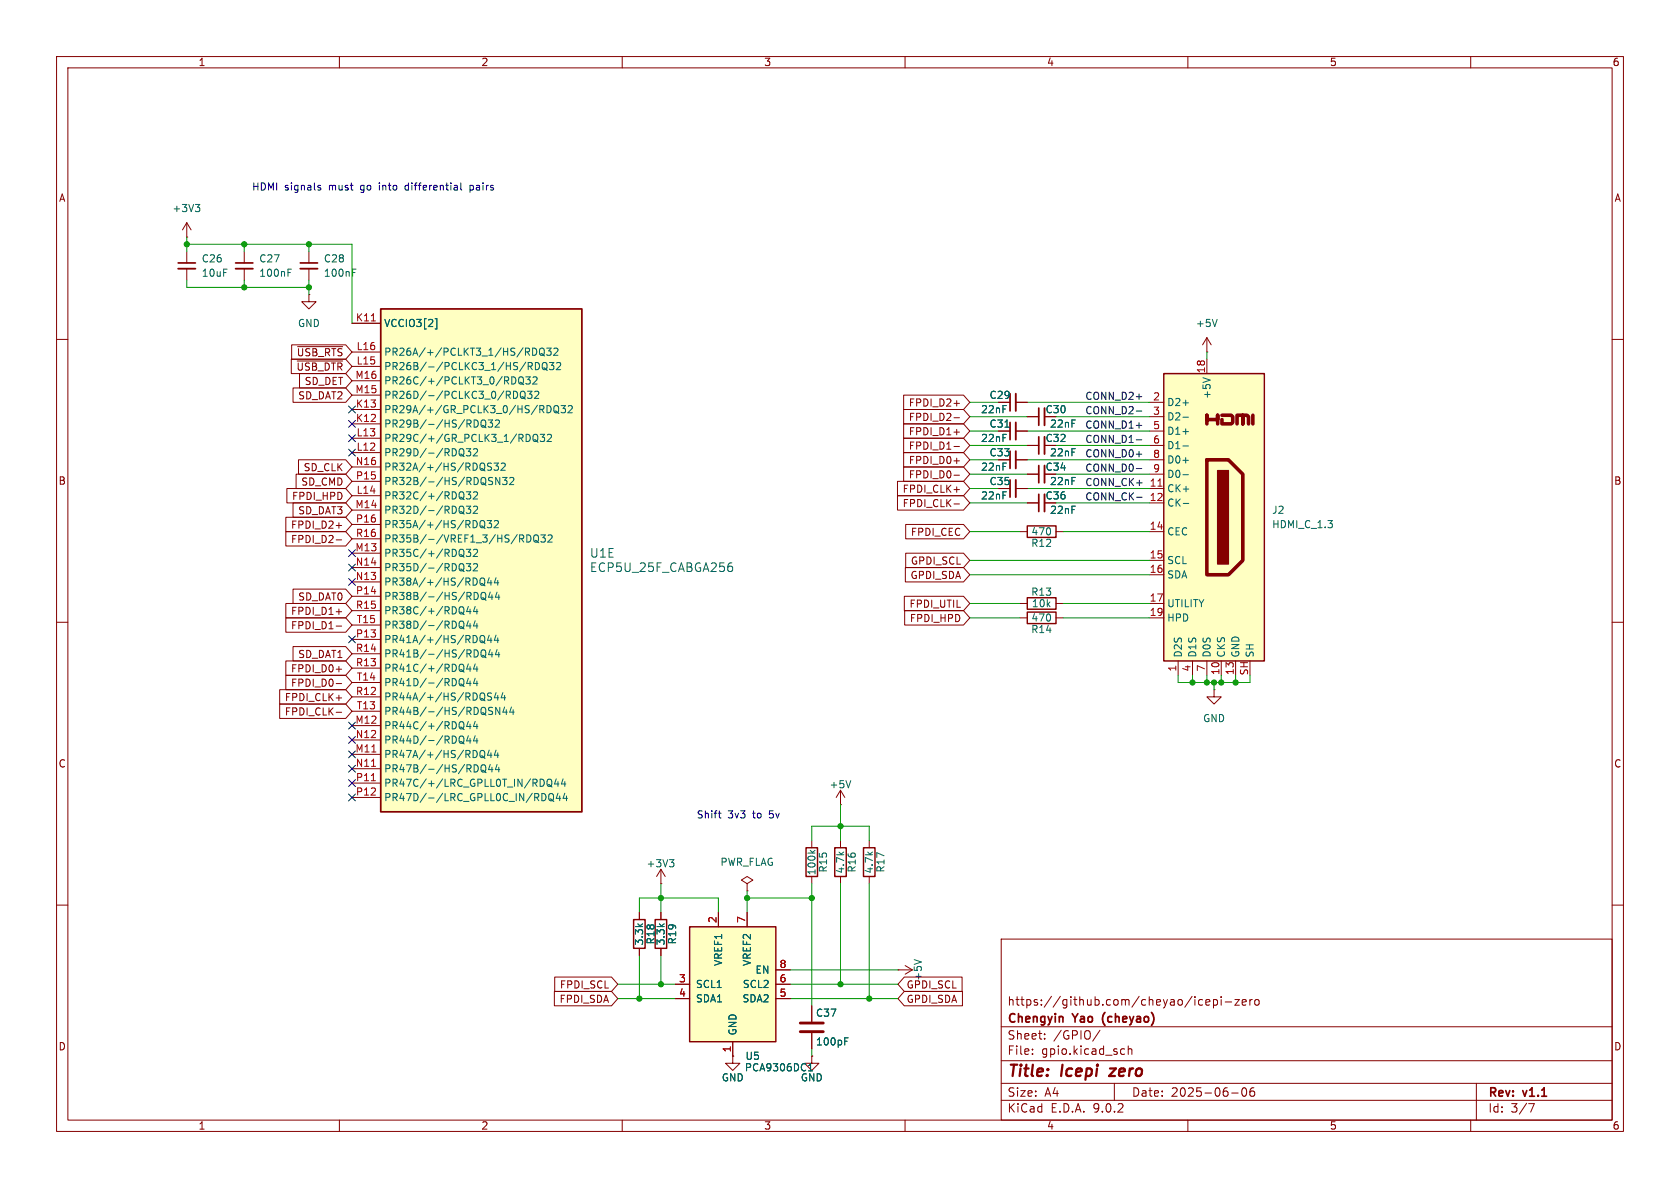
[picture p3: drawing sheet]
<svg xmlns="http://www.w3.org/2000/svg" width="297mm" height="210mm" viewBox="0 0 297 210" stroke-linecap="round" stroke-linejoin="round" font-family="sans-serif">
<g fill="none" stroke="#840000" stroke-width=".18">
<path d="M10 10h277v190h-277zM12 12h273v186h-273zM60 10v2M110 10v2M160 10v2M210 10v2M260 10v2M10 60h2M176.5 76.2h2.1M179.6 76.2h2M179.6 71.1h2M181.6 73.7h2"/>
<path d="M181.6 78.7h2M285 60h2M179.6 81.3h2M179.6 86.4h2M180.3 94h1.3M181.6 83.8h2M186.7 94h1.3M10 110h2M180.3 106.7h1.3M180.3 109.2h1.3M186.7 106.7h1.3M186.7 109.2h1.3"/>
<path d="M285 110h2M132.1 156.2l1-.6-1-.7-1 .7 1 .6v1.3M132.1 157.5h.1M10 160h2M177 166h108v32h-108zM212 177.6h.6M212 176.8h.6M213.2 177.2l.7-.1-.1-.3-.4-.1-.2 .2v.7h.6M214.5 176.8l.5-.1 .2 .3v.4l-.1 .2h-.6M214.5 176.7v1.5M215.9 176.2v.1M215.9 176.7v1"/>
<path d="M216.6 177.1h1.1M218.3 176.7h.8l-.8 1h.8M219.6 177.2l.7-.1-.1-.3-.4-.1-.2 .2 .1 .7h.5M221 176.7v1M221.4 176.7l-.3 .1-.1 .2M222 176.8l.3-.1 .3 .3v.4l-.3 .3-.3-.1-.2-.2v-.4zM285 160h2M60 198v2M110 198v2M160 198v2M177 194.5h108M177 191.5h108"/>
<path d="M177 187.5h108M177 181.5h108M182.5 186.3v.1M182.5 185.5v.1M184.7 183.6v.1M184.7 182.8v.1M194.5 182.1l-1.3 2M197 191.5v3M198.4 185.4l.4 .1M198.8 186.3l-.4 .1M199.5 185.5l.2-.1 .3 .1 .1 .9M199.5 184.9v1.5"/>
<path d="M210 198v2M217.7 193.2h1.2M219.7 192.4l.2-.1a.81 .81 0 0 1 .6 .6 .81 .81 0 0 1-.3 .8l-.2 .1a.81 .81 0 0 1-.3-1.4zM221.7 192.3a.59 .59 0 0 0-.7 .6v.6l.1 .2 .4 .1 .2-.1 .1-.5-.1-.3h-.5l-.2 .3M260 198v2M261 191.5v6.5M270.2 195.1h1l-.6 1.5"/>
</g>
<path d="M197.3 188.9l-1.2 1.3h1" fill="none" stroke="#840000" stroke-width=".4"/>
<path d="M178.6 69.6v3M178.6 74.7v3M178.6 79.8v3M183.6 72.1v3.1M183.6 77.2v3.1M178.6 84.8v3.1M183.6 82.3v3" fill="none" stroke="#840000" stroke-width=".3"/>
<path d="M179.6 69.6v3M179.6 74.7v3M179.6 79.8v3M184.7 72.1v3.1M184.7 77.2v3.1M179.6 84.8v3.1M184.7 82.3v3" fill="none" stroke="#840000" stroke-width=".33"/>
<path d="M177.7 75.5h.7" fill="none" stroke="#006464" stroke-width=".18"/>
<path d="M181.6 93h5.1v2h-5.1zM181.6 105.7h5.1v2h-5.1zM181.6 108.2h5.1v2h-5.1z" fill="none" stroke="#840000" stroke-width=".25"/>
<path d="M205.7 66h17.8v50.8h-17.8z" fill="#ffffc2"/>
<path d="M213.4 74.9v-1.5v.8h1.9v-.8v1.5M216 73.4h1.7l.2 .3v1l-.2 .2h-1.7v-.7M218.7 74.9v-1.5h1v1.5v-1.5h.8l.2 .3v1.2M221.5 73.4v1.5M213.4 81.3h3.8l2.5 2.5v15.3l-2.5 2.5h-3.8z" fill="none" stroke="#840000" stroke-width=".63"/>
<path d="M205.7 66h17.8v50.8h-17.8zM142.5 149.9h2v5h-2z" fill="none" stroke="#840000" stroke-width=".25"/>
<path d="M215.3 83.2h1.9v16.5h-1.9z" fill="#840000" stroke="#840000" stroke-width=".25"/>
<g fill="none" stroke="#840000" stroke-width=".18">
<path d="M213.4 59.7v2.5M213.4 59.7l-.8 1.3M213.4 59.7l.7 1.3M203.2 71.1h2.5M203.2 73.7h2.5M203.2 76.2h2.5M203.2 78.7h2.5M213.4 62.2h.1M213.4 63.5v2.5M181.6 88.9h2M203.2 81.3h2.5M203.2 83.8h2.5"/>
<path d="M203.2 86.4h2.5M203.2 88.9h2.5M203.2 94h2.5M203.2 99.1h2.5M203.2 101.6h2.5M203.2 106.7h2.5M203.2 109.2h2.5M208.3 116.8v2.6M210.8 116.8v2.6M213.4 116.8v2.6M215.9 116.8v2.6M218.4 116.8v2.6"/>
<path d="M214.6 121.9v1.3h1.3l-1.3 1.3-1.2-1.3h1.2M214.6 121.9h.1M143.5 148.6v1.3M143.5 154.9v1.3M143.5 177.8v2.8M129.5 186.7v1.3h1.3l-1.3 1.2-1.2-1.2h1.2M129.5 186.7h.1M143.5 186.7v1.3h1.3l-1.3 1.2-1.3-1.2h1.3M143.5 186.7h.1M143.5 182.6v2.8"/>
</g>
<g fill="none" stroke="#006464" stroke-width=".18">
<path d="M215.2 56.5l-.4 1.2M209.1 71.2h1M209.1 73.8h1M209.1 76.3h1M209.1 78.8h1M212.7 66.8l1.2 .4M209.1 81.4h1M209.1 83.9h1M209.2 89h1M143.2 150.3l.5 .5M144.1 150.3l-.5 .4M149.3 184.1h.5"/>
<path d="M149.3 183.5h.6"/>
</g>
<path d="M204.7 85.9h.7" fill="none" stroke="#a90000" stroke-width=".18"/>
<path d="M183.6 87.4v3" fill="none" stroke="#840000" stroke-width=".3"/>
<path d="M184.7 87.4v3" fill="none" stroke="#840000" stroke-width=".33"/>
<path d="M141.5 180.8h4M141.5 182.4h4" fill="none" stroke="#840000" stroke-width=".51"/>
<path d="M121.9 163.8h15.3v20.4h-15.3z" fill="#ffffc2"/>
<path d="M147.6 149.9h2v5h-2zM152.7 149.9h2v5h-2zM121.9 163.8h15.3v20.4h-15.3z" fill="none" stroke="#840000" stroke-width=".25"/>
<g fill="none" stroke="#840000" stroke-width=".18">
<path d="M33 39.4v2.5M33 39.4l-.7 1.2M33 39.4l.8 1.2M33 41.9h.1M33 44.5v2M33 47.5v2M43.2 44.5v2M43.2 47.5v2M54.6 52.1v1.2h1.3l-1.3 1.3-1.3-1.3h1.3M54.6 52.1h.1M54.6 44.5v2M54.6 47.5v2"/>
<path d="M148.6 139.7v2.5M148.6 139.7l-.8 1.3M148.6 139.7l.8 1.3M148.6 142.2h.1M148.6 148.6v1.3M148.6 154.9v1.3M153.7 148.6v1.3M153.7 154.9v1.3M119.4 174h2.5M119.4 176.5h2.5M127 161.3v2.5M132.1 161.3v2.5"/>
<path d="M137.2 174h2.5M137.2 176.5h2.5M137.2 171.5h2.5M158.7 171.5h.1M158.7 171.5h2.6M160 170.7l1.3 .8M161.3 171.5l-1.3 .7M129.5 184.2v2.5"/>
</g>
<path d="M34.5 36.1h.8l-.4 .5M35.1 36.6l.2 .3v.3l-.2 .2M50.9 48.2h.4M50.9 47.6h.6M62.3 48.2h.5M62.3 47.6h.6M150.4 138l-.4 1.3M161.6 169.6l1.3 .5M142.9 189.3h.8M142.9 188.4l.4-.4v1.3" fill="none" stroke="#006464" stroke-width=".18"/>
<path d="M31.5 46.5h3M41.7 46.5h3M53.1 46.5h3" fill="none" stroke="#840000" stroke-width=".3"/>
<path d="M31.5 47.5h3M41.7 47.5h3M53.1 47.5h3" fill="none" stroke="#840000" stroke-width=".33"/>
<path d="M67.3 54.6h35.6v88.9h-35.6z" fill="#ffffc2"/>
<path d="M67.3 54.6h35.6v88.9h-35.6z" fill="none" stroke="#840000" stroke-width=".31"/>
<g fill="none" stroke="#840000" stroke-width=".18">
<path d="M62.2 57.2h5.1M51.5 63.5h9.6l1.1 1.3-1.1 1.2h-9.6zM51.6 61h9.5l1.1 1.2-1.1 1.3h-9.5zM51.8 68.6h9.3l1.1 1.3-1.1 1.2h-9.3zM52.5 63.8h8.1M52.6 61.3h8M53 66h8.1l1.1 1.3-1.1 1.3h-8.1zM62.2 62.2h5.1M62.2 64.8h5.1M62.2 67.3h5.1M62.2 69.9h5.1M62.2 72.4h5.1"/>
<path d="M62.2 74.9h5.1M62.2 77.5h5.1M159.8 69.8h10.5l1.1 1.3-1.1 1.3h-10.5zM159.8 72.4h10.5l1.1 1.3-1.1 1.2h-10.5zM159.8 77.5h10.5l1.1 1.2-1.1 1.3h-10.5zM159.8 74.9h10.5l1.1 1.3-1.1 1.3h-10.5zM168.7 71.3h.9M168.7 73.8h.9M168.7 78.9h.9M168.7 76.4h.9M176.5 76.2h2.1M179.6 76.2h2"/>
<path d="M179.6 71.1h2M181.6 73.7h2M181.6 78.7h2M50.5 91.4h10.6l1.1 1.3-1.1 1.3h-10.6zM50.5 94h10.6l1.1 1.3-1.1 1.2h-10.6zM50.7 86.4h10.4l1.1 1.2-1.1 1.3h-10.4zM51.8 88.9h9.3l1.1 1.3-1.1 1.2h-9.3zM52.3 83.8h8.8l1.1 1.3-1.1 1.3h-8.8zM52.8 81.3h8.3l1.1 1.3-1.1 1.2h-8.3zM59.4 92.9h1M59.4 95.4h1M62.2 80h5.1"/>
<path d="M62.2 82.6h5.1M62.2 85.1h5.1M62.2 87.6h5.1M62.2 90.2h5.1M62.2 92.7h5.1M62.2 95.3h5.1M62.2 97.8h5.1M158.7 85.1h11.6l1.1 1.3-1.1 1.2h-11.6zM158.7 87.6h11.6l1.1 1.3-1.1 1.3h-11.6zM159.8 82.5h10.5l1.1 1.3-1.1 1.3h-10.5zM159.8 80h10.5l1.1 1.3-1.1 1.3h-10.5zM160.1 97.8h10.2l1.1 1.3-1.1 1.2h-10.2z"/>
<path d="M160.1 92.7h10.2l1.1 1.3-1.1 1.3h-10.2zM168.7 86.5h.9M168.7 89.1h.9M168.7 84h.9M168.7 81.5h.9M179.6 81.3h2M179.6 86.4h2M181.6 88.9h2M181.6 83.8h2M50.5 109.2h10.6l1.1 1.3-1.1 1.3h-10.6zM50.5 116.8h10.6l1.1 1.3-1.1 1.3h-10.6zM50.5 106.7h10.6l1.1 1.3-1.1 1.2h-10.6z"/>
<path d="M50.5 119.4h10.6l1.1 1.3-1.1 1.2h-10.6zM51.8 104.1h9.3l1.1 1.3-1.1 1.3h-9.3zM51.8 114.3h9.3l1.1 1.3-1.1 1.2h-9.3zM59.4 110.7h1M59.4 118.3h1M59.4 108.1h1M62.2 100.3h5.1M62.2 102.9h5.1M62.2 105.4h5.1M62.2 108h5.1M62.2 110.5h5.1M62.2 113h5.1"/>
<path d="M62.2 115.6h5.1M62.2 118.1h5.1M159.9 105.4h10.4l1.1 1.3-1.1 1.3h-10.4zM159.9 107.9h10.4l1.1 1.3-1.1 1.3h-10.4zM160.1 100.3h10.2l1.1 1.3-1.1 1.3h-10.2zM49.4 124.5h11.7l1.1 1.2-1.1 1.3h-11.7zM49.4 121.9h11.7l1.1 1.3-1.1 1.3h-11.7zM59.4 125.9h1M59.4 123.4h1M59.4 120.8h1M62.2 120.7h5.1M62.2 123.2h5.1"/>
<path d="M62.2 125.7h5.1M62.2 128.3h5.1M62.2 130.8h5.1M62.2 133.4h5.1M62.2 135.9h5.1M62.2 138.4h5.1M62.2 141h5.1M116.8 156.2h.1M116.8 153.7v2.5M116.8 153.7l.8 1.2M116.8 153.7l-.7 1.2M98 175.3h10.1l1.1 1.2-1.1 1.3h-10.1z"/>
<path d="M98.1 172.7h10l1.1 1.3-1.1 1.3h-10zM113 161.3v1.3M113 167.6v1.3M116.8 161.3v1.3M116.8 167.6v1.3M119.4 174h2.5M119.4 176.5h2.5M127 161.3v2.5M132.1 161.3v2.5M137.2 174h2.5M137.2 176.5h2.5M137.2 171.5h2.5"/>
<path d="M143.5 177.8v2.8M159.9 175.3h10.2v2.5h-10.2l-1.2-1.3zM159.9 172.7h10.2v2.6h-10.2l-1.2-1.3zM129.5 186.7h.1M129.5 184.2v2.5M143.5 186.7h.1M143.5 182.6v2.8"/>
</g>
<g fill="none" stroke="#006464" stroke-width=".18">
<path d="M76.9 56.3h.3v1.9h-.3M81.5 79.3a.43 .43 0 0 1 .5 .4v.5a.43 .43 0 0 1-.5 .4M82.4 79.3h.8l-.4 .5 .4 .1v.6l-.2 .1-.6-.1M83.7 79.4l.5-.1 .2 .4-.8 .9h.8M84.3 74.3l.2 .5-.2 .6M85.1 74.4l.2-.2a.43 .43 0 0 1 .6 .5v.4a.42 .42 0 0 1-.4 .4 .42 .42 0 0 1-.5-.4zM85.3 75.2l.6 .4M86.3 74.2h.8l-.4 .5 .3 .1v.6l-.2 .1-.5-.1M87.6 74.4l.5-.2 .2 .4-.8 .9h.8M90.8 69.2a.64 .64 0 0 1 .7 .6 .64 .64 0 0 1-.7 .6M91.1 66.8l.1 .4-.1 .5M91.7 66.8l.3-.2a.43 .43 0 0 1 .5 .4v.5a.42 .42 0 0 1-.4 .4 .42 .42 0 0 1-.4-.4z"/>
<path d="M91.9 67.6l.7 .4M92 69.3l.3-.1a.43 .43 0 0 1 .5 .4v.4a.42 .42 0 0 1-.4 .4 .42 .42 0 0 1-.4-.4zM92.2 70.1l.7 .5M93 66.6h.7l-.4 .5 .4 .1v.6l-.2 .1-.5-.1M93.3 69.2h.7l-.4 .4 .4 .2v.5l-.2 .1-.5-.1M93.4 64.1h.5l.2 .2-.1 .4h-.6M93.6 77l.1 .3-.1 .6M93.7 64.7l.4 .6M94.2 61.5a.64 .64 0 0 1 .7 .7 .64 .64 0 0 1-.7 .6zM94.2 66.7l.5-.1 .3 .4-.8 .9h.8M94.3 77l.2-.2a.43 .43 0 0 1 .6 .4v.4a.42 .42 0 0 1-.5 .5 .42 .42 0 0 1-.4-.5zM94.5 77.7l.6 .5"/>
<path d="M94.5 69.3l.5-.1 .3 .3-.8 .9h.8M94.6 64.1a.64 .64 0 0 1 .8 .6 .64 .64 0 0 1-.8 .6zM95.4 61.7l.3-.2a.43 .43 0 0 1 .5 .5v.4a.42 .42 0 0 1-.4 .4 .42 .42 0 0 1-.4-.4zM95.5 76.8h.8l-.4 .5 .3 .1v.5l-.2 .1-.5-.1M95.6 62.5l.7 .4M95.9 64.3l.3-.2a.43 .43 0 0 1 .5 .4v.4a.42 .42 0 0 1-.4 .5 .42 .42 0 0 1-.4-.5zM96.1 65l.7 .5M96.6 61.5h.8l-.4 .5 .4 .1v.6l-.2 .1-.6-.1M96.7 71.7a.64 .64 0 0 1 .7 .6 .64 .64 0 0 1-.7 .7zM96.8 76.9l.4-.1 .3 .3-.8 .9h.8M97.1 64.1h.8l-.4 .5 .4 .1v.5l-.2 .1-.6-.1M97.9 61.7l.5-.2 .2 .4-.7 .9h.7"/>
<path d="M98 71.9l.2-.2a.43 .43 0 0 1 .6 .4v.4a.42 .42 0 0 1-.5 .5 .42 .42 0 0 1-.4-.5zM98.2 72.7l.6 .4M98.4 64.2l.5-.1 .2 .3-.8 .9h.8M99.2 71.7h.8l-.5 .5 .4 .1v.5l-.2 .2-.5-.2M100.5 71.8l.4-.1 .3 .4-.8 .9h.8M177.7 75.5h.7M81.4 80.3l.7 .4M81.4 90.4l.7 .5M81.5 89.5a.43 .43 0 0 1 .5 .4v.4a.43 .43 0 0 1-.5 .4M81.5 99.6a.43 .43 0 0 1 .5 .5v.4a.43 .43 0 0 1-.5 .4M81.9 87.1v.9M81.9 97.3v.9"/>
<path d="M81.9 88.3h.2M81.9 98.4l.2 .1M82.4 86.9h.8l-.4 .5 .4 .1v.6l-.2 .1-.6-.1M82.4 89.5h.8l-.4 .5 .4 .1v.5l-.2 .1-.6-.1M82.4 97.1h.8l-.4 .5 .4 .1v.5l-.2 .2-.6-.2M82.4 99.6h.8l-.4 .5 .4 .1v.6l-.2 .1-.6-.1M83.7 87.1l.5-.2 .2 .4-.8 .9h.8M83.7 89.6l.5-.1 .2 .3-.8 .9h.8M83.7 97.2l.5-.1 .2 .4-.8 .9h.8M83.7 99.8l.5-.2 .2 .4-.8 .9h.8M84.9 92.2l.3-.2a.43 .43 0 0 1 .5 .4v.5a.42 .42 0 0 1-.4 .4 .42 .42 0 0 1-.4-.4zM85.1 93l.7 .4"/>
<path d="M86.1 92h.8l-.4 .5 .3 .1v.6l-.1 .1-.6-.1M86.6 85l.4 .1 .1 .3-.3 .3h-.3M86.6 84.4l.5 .1M86.9 81.9h-.5l-.2 .1v.3l.6 .3 .1 .3-.2 .2h-.5M87.3 81.9h.8l-.4 .4 .4 .2v.5l-.2 .1-.6-.1M87.4 92.1l.5-.1 .2 .4-.8 .9h.8M88.4 84.4v1.3l-.8-1.3v1.3M88.6 82l.5-.1 .2 .3-.8 .9h.8M88.8 84.4h.8l-.4 .5 .4 .1v.5l-.2 .2-.6-.2M90.1 84.5l.5-.1 .2 .4-.7 .9h.7M92.2 95.2l.4 .6M92.5 94.6l.1 .2-.1 .4"/>
<path d="M93.1 94.6a.64 .64 0 0 1 .8 .6 .64 .64 0 0 1-.8 .6zM94.4 94.7l.2-.1a.43 .43 0 0 1 .6 .4v.4a.42 .42 0 0 1-.4 .4 .42 .42 0 0 1-.5-.4zM94.6 95.5l.7 .5M95.6 94.6h.8l-.4 .4 .3 .2v.5l-.1 .1-.6-.1M96.9 94.7l.5-.1 .2 .3-.8 .9h.8M129.4 99.5l-.5 .1M81.4 100.6l.7 .4M81.5 109.8a.43 .43 0 0 1 .5 .4v.4a.43 .43 0 0 1-.5 .5M81.5 120a.43 .43 0 0 1 .5 .4v.4a.43 .43 0 0 1-.5 .4M81.5 110.8l.6 .4M81.9 107.4v.9M81.9 117.6v.9"/>
<path d="M81.9 108.6l.2 .1M81.9 118.8h.2M82.8 119.9l-.3 .9h.8M82.8 107.2l-.3 .9h.8M82.8 109.7l-.3 .9h.8M82.8 117.4l-.3 .9h.8M83.1 107.7v.8M83.1 110.2v.9M83.1 117.8v.9M84 107.2l-.3 .9h.8M84 109.7l-.3 .9h.8M84 117.4l-.3 .9h.8"/>
<path d="M84 119.9l-.3 .9h.8M84.3 104.8l.2 .5-.2 .6M84.3 114.9l.2 .5-.2 .7M84.3 107.7v.8M84.3 110.2v.9M84.3 117.8v.9M84.9 102.4l.3-.2a.43 .43 0 0 1 .5 .4v.4a.42 .42 0 0 1-.4 .5 .42 .42 0 0 1-.4-.5zM84.9 112.5l.3-.2a.43 .43 0 0 1 .5 .5v.4a.42 .42 0 0 1-.4 .4 .42 .42 0 0 1-.4-.4zM85.1 104.9l.2-.2a.43 .43 0 0 1 .6 .4v.5a.42 .42 0 0 1-.4 .4 .42 .42 0 0 1-.5-.4zM85.1 115.1l.2-.2a.43 .43 0 0 1 .6 .4v.4a.42 .42 0 0 1-.4 .5 .42 .42 0 0 1-.5-.5zM85.1 103.1l.7 .5M85.1 113.3l.7 .4"/>
<path d="M85.3 105.7l.6 .4M85.3 115.8l.6 .5M86.5 102.1l-.3 .9h.8M86.5 112.3l-.3 .9h.8M86.7 104.7l-.3 .9h.7M86.7 114.8l-.3 .9h.7M86.8 102.6v.8M86.8 112.8v.8M87 105.1v.9M87 115.3v.8M87.7 102.1l-.3 .9h.8M87.7 112.3l-.3 .9h.8"/>
<path d="M87.9 104.7l-.3 .9h.8M87.9 114.8l-.3 .9h.8M88 102.6v.8M88 112.8v.8M88.2 105.1v.9M88.2 115.3v.8M128.8 100.2l.4-.1 .3 .3-.1 .6h-.6M81.5 130.1a.43 .43 0 0 1 .5 .4v.5a.43 .43 0 0 1-.5 .4M81.5 120.9l.6 .5M81.5 131.1l.6 .4M81.9 127.8v.9M81.9 128.9l.2 .1"/>
<path d="M82.8 130.1l-.3 .9h.8M82.8 127.5l-.3 .9h.8M83.1 120.4v.8M83.1 128v.8M83.1 130.5v.9M84 127.5l-.3 .9h.8M84 130.1l-.3 .9h.8M84.3 135.3l.2 .4-.2 .7M84.3 120.4v.8M84.3 128v.8M84.3 130.5v.9M84.9 132.8l.3-.1a.43 .43 0 0 1 .5 .4v.4a.42 .42 0 0 1-.4 .4 .42 .42 0 0 1-.4-.4z"/>
<path d="M85.1 135.4l.2-.2a.43 .43 0 0 1 .6 .4v.4a.42 .42 0 0 1-.4 .5 .42 .42 0 0 1-.5-.5zM85.1 133.6l.4 .3M85.3 136.2l.6 .4M85.5 133.9l.3 .2M86.5 132.6l-.3 .9h.8M86.6 125l.5 .1M86.7 135.1l-.3 .9h.7M86.8 133.1v.8M86.8 125.7l.3 .2-.3 .4M86.9 122.6l-.5-.1-.2 .1v.4l.6 .2 .1 .3-.2 .3-.5-.1M87 135.6v.9M87.7 122.4l-.3 .9h.8"/>
<path d="M87.7 132.6l-.3 .9h.8M87.9 135.1l-.3 .9h.8M88 122.9v.9M88 133.1v.8M88.2 135.6v.9M88.4 125v1.3l-.8-1.3v1.3M88.9 122.4l-.3 .9h.8M89.2 122.9v.9M89.2 125l-.3 .9h.8M89.5 125.5v.8M90.4 125l-.3 .9h.8M90.7 125.5v.8"/>
<path d="M96.8 137.9l.2-.2a.43 .43 0 0 1 .6 .5v.4a.42 .42 0 0 1-.5 .4 .42 .42 0 0 1-.4-.4zM96.9 138.7l.7 .4M98.3 137.7l-.3 .9h.8M98.6 138.2v.8M99.5 137.7l-.3 .9h.8M99.8 138.2v.8M95.8 140.3a.64 .64 0 0 1 .7 .6 .64 .64 0 0 1-.7 .6M97.1 140.5l.2-.2a.43 .43 0 0 1 .6 .4v.4a.42 .42 0 0 1-.5 .5 .42 .42 0 0 1-.4-.5zM97.2 141.2l.7 .5M98.6 140.2l-.3 .9h.8M98.9 140.7v.8M99.8 140.2l-.3 .9h.8"/>
<path d="M100.2 140.7v.8M118.4 152h.7l-.4 .4M118.9 152.4l.2 .3v.3l-.2 .2M142.9 189.3h.8M142.9 188.4l.4-.4v1.3M149.3 184.1h.5M149.3 183.5h.6"/>
</g>
<path d="M65.6 56.7h.8M65.6 138h.8M65.7 135.5h.7M65.7 132.9h.8" fill="none" stroke="#a90000" stroke-width=".18"/>
<path d="M112 162.6h2v5h-2zM115.8 162.6h2.1v5h-2.1z" fill="none" stroke="#840000" stroke-width=".25"/>
<path d="M200.9 77.7h.9M200.9 72.7h.9M200.9 75.2h.9M200.9 70.1h.9M200.9 82.8h.9M200.9 80.3h.9M200.9 87.9h1" fill="none" stroke="#0f0f0f" stroke-width=".18"/>
<g fill="none" stroke="#009600" stroke-width=".18">
<path d="M33 41.9v2.6M33 49.5v1.3h21.6M33 43.2h29.2v14M43.2 43.2v1.3M43.2 49.5v1.3M54.6 43.2v1.3M54.6 49.5v2.6M171.4 73.7h10.2M171.4 76.2h5.1M171.4 71.1h5.1M171.4 78.7h10.2M181.6 76.2h21.6"/>
<path d="M181.6 71.1h21.6M186.7 73.7h16.5M186.7 78.7h16.5M213.4 62.2v1.3M171.4 86.4h5.1M171.4 81.3h5.1M171.4 94h8.9M171.4 99.1h31.8M171.4 83.8h10.2M171.4 88.9h10.2M181.6 86.4h21.6M181.6 81.3h21.6"/>
<path d="M186.7 83.8h16.5M186.7 88.9h16.5M188 94h15.2M171.4 109.2h8.9M171.4 101.6h31.8M171.4 106.7h8.9M188 109.2h15.2M188 106.7h15.2M208.3 119.4v1.3h12.7v-1.3M210.8 119.4v1.3M213.4 119.4v1.3M215.9 119.4v1.3"/>
<path d="M218.4 119.4v1.3M214.6 120.7v1.2M116.8 156.2v5.1M132.1 158.8h11.4M132.1 157.5v3.8M143.5 148.6v-2.5h10.2v2.5M143.5 156.2v21.6M148.6 142.2v6.4M148.6 156.2v17.8M153.7 156.2v20.3M109.2 174h10.2M109.2 176.5h10.2"/>
<path d="M113 161.3v-2.5h14v2.5M113 168.9v7.6M116.8 168.9v5.1M139.7 174h19M139.7 176.5h19M139.7 171.5h19M143.5 185.4v1.3"/>
</g>
<g fill="none" stroke="#000084" stroke-width=".18">
<path d="M61.6 74.3l1.2 1.2M61.6 79.4l1.2 1.2M61.6 76.9l1.2 1.2M61.6 71.8l1.2 1.2M62.8 74.3l-1.2 1.2M62.8 79.4l-1.2 1.2M62.8 76.9l-1.2 1.2M62.8 71.8l-1.2 1.2M61.6 97.2l1.2 1.2M61.6 99.7l1.2 1.2M62.8 97.2l-1.2 1.2M62.8 99.7l-1.2 1.2"/>
<path d="M61.6 102.3l1.2 1.2M61.6 112.4l1.2 1.2M62.8 102.3l-1.2 1.2M62.8 112.4l-1.2 1.2M61.6 137.8l1.2 1.2M61.6 130.2l1.2 1.2M61.6 127.7l1.2 1.2M61.6 132.7l1.2 1.3M61.6 135.3l1.2 1.2M62.8 137.8l-1.2 1.2M62.8 130.2l-1.2 1.2M62.8 127.7l-1.2 1.2"/>
<path d="M62.8 132.7l-1.2 1.3M62.8 135.3l-1.2 1.2M61.6 140.4l1.2 1.2M62.8 140.4l-1.2 1.2"/>
</g>
<path d="M56.2 33.1l.5 .3v.1l-.4 .1M56.2 32.8h.5M71.7 32.8l-.1 .2 .1 .5M81.5 32.3v1.1l.1 .2M83.1 33.5l.4 .1M83.1 32.8v1.2M83.5 32.8h-.4M127 143.8h.5M127.2 144.4l.3 .2" fill="none" stroke="#0000c2" stroke-width=".18"/>
<g fill="#009600" stroke="#009600" stroke-width=".18">
<circle cx="132.1" cy="158.8" r=".46"/>
<circle cx="116.8" cy="174" r=".46"/>
<circle cx="116.8" cy="158.8" r=".46"/>
<circle cx="113" cy="176.5" r=".46"/>
<circle cx="210.8" cy="120.7" r=".46"/>
<circle cx="218.4" cy="120.7" r=".46"/>
<circle cx="215.9" cy="120.7" r=".46"/>
<circle cx="213.4" cy="120.7" r=".46"/>
<circle cx="214.6" cy="120.7" r=".46"/>
<circle cx="148.6" cy="174" r=".46"/>
<circle cx="143.5" cy="158.8" r=".46"/>
<circle cx="148.6" cy="146.1" r=".46"/>
<circle cx="153.7" cy="176.5" r=".46"/>
<circle cx="43.2" cy="43.2" r=".46"/>
<circle cx="54.6" cy="43.2" r=".46"/>
<circle cx="43.2" cy="50.8" r=".46"/>
<circle cx="54.6" cy="50.8" r=".46"/>
<circle cx="33" cy="43.2" r=".46"/>
</g>
<g font-size="2.8" fill="#840000">
<text x="178" y="190.9">Title:</text>
<text x="187.7" y="190.9">Icepi</text>
<text x="197.1" y="190.9">zero</text>
</g>
<g font-size="2.1" fill="#006464">
<text x="104.2" y="98.8">U1E</text>
<text x="104.2" y="101.3">ECP5U_25F_CABGA256</text>
</g>
<g font-size="2.1" fill="#840000">
<text x="178" y="178">https://github.com/cheyao/icepi-zero</text>
<text x="178" y="184">Sheet:</text>
<text x="178" y="181.2">Chengyin</text>
<text x="186.2" y="184">/GPIO/</text>
<text x="189.8" y="181.2">Yao</text>
<text x="195.6" y="181.2">(cheyao)</text>
<text x="178" y="186.7">File:</text>
<text x="184.1" y="186.7">gpio.kicad_sch</text>
<text x="178" y="196.9">KiCad</text>
<text x="178" y="194.1">Size:</text>
<text x="184.7" y="194.1">A4</text>
<text x="185.7" y="196.9">E.D.A.</text>
<text x="193.3" y="196.9">9.0.2</text>
<text x="200" y="194.1">Date:</text>
<text x="207" y="194.1">2025-06-06</text>
<text x="263" y="194.3">Rev:</text>
<text x="263" y="196.9">Id:</text>
<text x="267.1" y="196.9">3/7</text>
<text x="269.4" y="194.3">v1.1</text>
</g>
<g font-size="1.8" fill="#840000">
<text x="35" y="11.9">1</text>
<text x="85" y="11.9">2</text>
<text x="135" y="11.9">3</text>
<text x="185" y="11.9">4</text>
<text x="235" y="11.9">5</text>
<text x="285" y="11.9">6</text>
<text x="10.3" y="35.9">A</text>
<text x="285.3" y="35.9">A</text>
<text x="52.3" y="65.7">~{USB_DTR}</text>
<text x="52.4" y="63.2">~{USB_RTS}</text>
<text x="52.6" y="70.8">SD_DAT2</text>
<text x="53.8" y="68.3">SD_DET</text>
<text x="174.8" y="70.7">C29</text>
<text x="160.6" y="72.1">FPDI_D2+</text>
<text x="160.6" y="74.6">FPDI_D2-</text>
<text x="160.6" y="77.2">FPDI_D1+</text>
<text x="184.7" y="73.3">C30</text>
<text x="53.6" y="83.5">SD_CLK</text>
<text x="160.6" y="79.7">FPDI_D1-</text>
<text x="160.6" y="82.2">FPDI_D0+</text>
<text x="174.8" y="80.9">C33</text>
<text x="184.7" y="83.4">C34</text>
<text x="184.7" y="78.3">C32</text>
<text x="10.3" y="85.9">B</text>
<text x="51.5" y="88.6">FPDI_HPD</text>
<text x="53.2" y="86">SD_CMD</text>
<text x="159.5" y="87.3">FPDI_CLK+</text>
<text x="159.5" y="89.9">FPDI_CLK-</text>
<text x="160.6" y="84.8">FPDI_D0-</text>
<text x="174.8" y="86">C35</text>
<text x="184.7" y="88.5">C36</text>
<text x="285.3" y="85.9">B</text>
<text x="51.3" y="93.7">FPDI_D2+</text>
<text x="52.6" y="91.1">SD_DAT3</text>
<text x="160.9" y="94.9">FPDI_CEC</text>
<text x="51.3" y="96.2">FPDI_D2-</text>
<text x="160.9" y="100">GPDI_SCL</text>
<text x="52.6" y="106.4">SD_DAT0</text>
<text x="160.7" y="107.6">FPDI_UTIL</text>
<text x="160.9" y="102.6">GPDI_SDA</text>
<text x="51.3" y="111.4">FPDI_D1-</text>
<text x="51.3" y="108.9">FPDI_D1+</text>
<text x="160.7" y="110.2">FPDI_HPD</text>
<text x="51.3" y="119.1">FPDI_D0+</text>
<text x="52.6" y="116.5">SD_DAT1</text>
<text x="50.3" y="124.1">FPDI_CLK+</text>
<text x="51.3" y="121.6">FPDI_D0-</text>
<text x="50.3" y="126.7">FPDI_CLK-</text>
<text x="10.3" y="135.9">C</text>
<text x="285.3" y="135.9">C</text>
<text x="163.2" y="173.5" transform="rotate(-90 163.2 173.5)">+5V</text>
<text x="98.8" y="177.5">FPDI_SDA</text>
<text x="98.9" y="174.9">FPDI_SCL</text>
<text x="160.2" y="177.5">GPDI_SDA</text>
<text x="160.2" y="174.9">GPDI_SCL</text>
<text x="10.3" y="185.9">D</text>
<text x="285.3" y="185.9">D</text>
<text x="35" y="199.9">1</text>
<text x="85" y="199.9">2</text>
<text x="135" y="199.9">3</text>
<text x="185" y="199.9">4</text>
<text x="235" y="199.9">5</text>
<text x="285" y="199.9">6</text>
</g>
<g font-size="1.8" fill="#0000c2">
<text x="44.5" y="33.9">HDMI</text>
<text x="50.3" y="33.9">signals</text>
<text x="58.2" y="33.9">must</text>
<text x="64" y="33.9">go</text>
<text x="67.5" y="33.9">into</text>
<text x="72.3" y="33.9">differential</text>
<text x="83.9" y="33.9">pairs</text>
<text x="123.1" y="144.9">Shift</text>
<text x="128.7" y="144.9">3v3</text>
<text x="133.2" y="144.9">to</text>
<text x="136.3" y="144.9">5v</text>
</g>
<g font-size="1.8" fill="#006464">
<text x="30.4" y="37.7">+3V3</text>
<text x="35.6" y="46.6">C26</text>
<text x="45.7" y="46.6">C27</text>
<text x="57.2" y="46.6">C28</text>
<text x="35.6" y="49.1">10uF</text>
<text x="45.7" y="49.1">100nF</text>
<text x="57.2" y="49.1">100nF</text>
<text x="52.6" y="58">GND</text>
<text x="67.8" y="58">VCCIO3[2]</text>
<text x="211.3" y="58">+5V</text>
<text x="67.8" y="63.1">PR26A/+/PCLKT3_1/HS/RDQ32</text>
<text x="67.8" y="65.6">PR26B/-/PCLKC3_1/HS/RDQ32</text>
<text x="67.8" y="68.2">PR26C/+/PCLKT3_0/RDQ32</text>
<text x="67.8" y="70.7">PR26D/-/PCLKC3_0/RDQ32</text>
<text x="206.2" y="72">D2+</text>
<text x="214.2" y="70.6" transform="rotate(-90 214.2 70.6)">+5V</text>
<text x="67.8" y="73.3">PR29A/+/GR_PCLK3_0/HS/RDQ32</text>
<text x="67.8" y="75.8">PR29B/-/HS/RDQ32</text>
<text x="173.3" y="73.3">22nF</text>
<text x="174.8" y="75.8">C31</text>
<text x="185.5" y="75.8">22nF</text>
<text x="206.2" y="74.5">D2-</text>
<text x="206.2" y="77.1">D1+</text>
<text x="67.8" y="78.3">PR29C/+/GR_PCLK3_1/RDQ32</text>
<text x="67.8" y="80.9">PR29D/-/RDQ32</text>
<text x="67.8" y="83.4">PR32A/+/HS/RDQS32</text>
<text x="173.3" y="83.4">22nF</text>
<text x="173.3" y="78.3">22nF</text>
<text x="185.5" y="80.9">22nF</text>
<text x="206.2" y="79.6">D1-</text>
<text x="206.2" y="82.1">D0+</text>
<text x="67.8" y="86">PR32B/-/HS/RDQSN32</text>
<text x="67.8" y="88.5">PR32C/+/RDQ32</text>
<text x="173.3" y="88.5">22nF</text>
<text x="185.5" y="86">22nF</text>
<text x="206.2" y="84.7">D0-</text>
<text x="206.2" y="87.2">CK+</text>
<text x="206.2" y="89.8">CK-</text>
<text x="67.8" y="91">PR32D/-/RDQ32</text>
<text x="67.8" y="93.6">PR35A/+/HS/RDQ32</text>
<text x="182.2" y="94.8">470</text>
<text x="185.5" y="91">22nF</text>
<text x="206.2" y="94.8">CEC</text>
<text x="224.8" y="91">J2</text>
<text x="224.8" y="93.6">HDMI_C_1.3</text>
<text x="67.8" y="96.1">PR35B/-/VREF1_3/HS/RDQ32</text>
<text x="67.8" y="98.7">PR35C/+/RDQ32</text>
<text x="67.8" y="101.2">PR35D/-/RDQ32</text>
<text x="182.2" y="96.9">R12</text>
<text x="206.2" y="99.9">SCL</text>
<text x="67.8" y="103.7">PR38A/+/HS/RDQ44</text>
<text x="67.8" y="106.3">PR38B/-/HS/RDQ44</text>
<text x="182.2" y="105.5">R13</text>
<text x="182.3" y="107.5">10k</text>
<text x="206.2" y="102.5">SDA</text>
<text x="206.2" y="107.5">UTILITY</text>
<text x="67.8" y="108.8">PR38C/+/RDQ44</text>
<text x="67.8" y="111.4">PR38D/-/RDQ44</text>
<text x="67.8" y="113.9">PR41A/+/HS/RDQ44</text>
<text x="182.2" y="112.1">R14</text>
<text x="182.2" y="110.1">470</text>
<text x="206.2" y="110.1">HPD</text>
<text x="67.8" y="116.4">PR41B/-/HS/RDQ44</text>
<text x="67.8" y="119">PR41C/+/RDQ44</text>
<text x="209.1" y="116.3" transform="rotate(-90 209.1 116.3)">D2S</text>
<text x="211.7" y="116.3" transform="rotate(-90 211.7 116.3)">D1S</text>
<text x="214.2" y="116.3" transform="rotate(-90 214.2 116.3)">D0S</text>
<text x="216.8" y="116.3" transform="rotate(-90 216.8 116.3)">CKS</text>
<text x="219.3" y="116.3" transform="rotate(-90 219.3 116.3)">GND</text>
<text x="221.8" y="116.3" transform="rotate(-90 221.8 116.3)">SH</text>
<text x="67.8" y="121.5">PR41D/-/RDQ44</text>
<text x="67.8" y="124.1">PR44A/+/HS/RDQS44</text>
<text x="67.8" y="126.6">PR44B/-/HS/RDQSN44</text>
<text x="67.8" y="129.1">PR44C/+/RDQ44</text>
<text x="67.8" y="131.7">PR44D/-/RDQ44</text>
<text x="212.6" y="127.9">GND</text>
<text x="67.8" y="134.2">PR47A/+/HS/RDQ44</text>
<text x="67.8" y="136.8">PR47B/-/HS/RDQ44</text>
<text x="67.8" y="139.3">PR47C/+/LRC_GPLL0T_IN/RDQ44</text>
<text x="67.8" y="141.8">PR47D/-/LRC_GPLL0C_IN/RDQ44</text>
<text x="146.6" y="139.5">+5V</text>
<text x="114.2" y="153.5">+3V3</text>
<text x="127.3" y="153.3">PWR_FLAG</text>
<text x="144.4" y="154.8" transform="rotate(-90 144.4 154.8)">100k</text>
<text x="146.4" y="154.3" transform="rotate(-90 146.4 154.3)">R15</text>
<text x="149.5" y="154.5" transform="rotate(-90 149.5 154.5)">4.7k</text>
<text x="151.5" y="154.3" transform="rotate(-90 151.5 154.3)">R16</text>
<text x="154.5" y="154.5" transform="rotate(-90 154.5 154.5)">4.7k</text>
<text x="156.6" y="154.3" transform="rotate(-90 156.6 154.3)">R17</text>
<text x="113.9" y="167.2" transform="rotate(-90 113.9 167.2)">3.3k</text>
<text x="115.9" y="167" transform="rotate(-90 115.9 167)">R18</text>
<text x="117.7" y="167.2" transform="rotate(-90 117.7 167.2)">3.3k</text>
<text x="119.7" y="167" transform="rotate(-90 119.7 167)">R19</text>
<text x="127.9" y="170.9" transform="rotate(-90 127.9 170.9)">VREF1</text>
<text x="132.9" y="170.9" transform="rotate(-90 132.9 170.9)">VREF2</text>
<text x="133.5" y="172.3">EN</text>
<text x="122.9" y="174.9">SCL1</text>
<text x="122.9" y="177.4">SDA1</text>
<text x="131.2" y="177.4">SDA2</text>
<text x="131.2" y="174.9">SCL2</text>
<text x="144.2" y="179.9">C37</text>
<text x="130.4" y="183.1" transform="rotate(-90 130.4 183.1)">GND</text>
<text x="144.2" y="185">100pF</text>
<text x="127.5" y="191.4">GND</text>
<text x="131.6" y="189.6">PCA9306DC1</text>
<text x="131.7" y="187.6">U5</text>
<text x="141.5" y="191.4">GND</text>
</g>
<g font-size="1.8" fill="#a90000">
<text x="62.8" y="56.9">K11</text>
<text x="62.9" y="62">L16</text>
<text x="62.9" y="64.5">L15</text>
<text x="62.7" y="67.1">M16</text>
<text x="62.7" y="69.6">M15</text>
<text x="203.8" y="70.9">2</text>
<text x="213.1" y="66.1" transform="rotate(-90 213.1 66.1)">18</text>
<text x="62.8" y="72.1">K13</text>
<text x="62.8" y="74.7">K12</text>
<text x="62.9" y="77.2">L13</text>
<text x="203.8" y="73.4">3</text>
<text x="203.8" y="75.9">5</text>
<text x="62.8" y="82.3">N16</text>
<text x="62.9" y="79.8">L12</text>
<text x="203.8" y="78.5">6</text>
<text x="203.8" y="81">8</text>
<text x="203.8" y="83.6">9</text>
<text x="62.7" y="89.9">M14</text>
<text x="62.8" y="84.8">P15</text>
<text x="62.9" y="87.4">L14</text>
<text x="203.2" y="86.1">11</text>
<text x="203.2" y="88.6">12</text>
<text x="62.8" y="92.5">P16</text>
<text x="62.8" y="95">R16</text>
<text x="203.2" y="93.7">14</text>
<text x="62.7" y="97.5">M13</text>
<text x="62.8" y="100.1">N14</text>
<text x="203.2" y="98.8">15</text>
<text x="203.2" y="101.3">16</text>
<text x="62.8" y="102.6">N13</text>
<text x="62.8" y="105.2">P14</text>
<text x="62.8" y="107.7">R15</text>
<text x="203.2" y="106.4">17</text>
<text x="62.8" y="112.8">P13</text>
<text x="63" y="110.2">T15</text>
<text x="203.2" y="109">19</text>
<text x="62.8" y="115.3">R14</text>
<text x="62.8" y="117.9">R13</text>
<text x="208" y="118.8" transform="rotate(-90 208 118.8)">1</text>
<text x="210.6" y="118.8" transform="rotate(-90 210.6 118.8)">4</text>
<text x="213.1" y="118.8" transform="rotate(-90 213.1 118.8)">7</text>
<text x="215.6" y="119.4" transform="rotate(-90 215.6 119.4)">10</text>
<text x="218.2" y="119.4" transform="rotate(-90 218.2 119.4)">13</text>
<text x="220.7" y="119.5" transform="rotate(-90 220.7 119.5)">SH</text>
<text x="62.8" y="122.9">R12</text>
<text x="63" y="120.4">T14</text>
<text x="63" y="125.5">T13</text>
<text x="62.7" y="128">M12</text>
<text x="62.8" y="130.6">N12</text>
<text x="62.7" y="133.1">M11</text>
<text x="62.8" y="135.6">N11</text>
<text x="62.8" y="138.2">P11</text>
<text x="62.8" y="140.7">P12</text>
<text x="126.7" y="163.3" transform="rotate(-90 126.7 163.3)">2</text>
<text x="131.8" y="163.3" transform="rotate(-90 131.8 163.3)">7</text>
<text x="119.9" y="173.7">3</text>
<text x="137.7" y="171.2">8</text>
<text x="137.7" y="173.7">6</text>
<text x="119.9" y="176.3">4</text>
<text x="137.7" y="176.3">5</text>
<text x="129.3" y="186.1" transform="rotate(-90 129.3 186.1)">1</text>
</g>
<g font-size="1.8" fill="#0f0f0f">
<text x="191.8" y="70.8">CONN_D2+</text>
<text x="191.8" y="73.3">CONN_D2-</text>
<text x="191.8" y="75.9">CONN_D1+</text>
<text x="191.8" y="78.4">CONN_D1-</text>
<text x="191.8" y="83.5">CONN_D0-</text>
<text x="191.8" y="80.9">CONN_D0+</text>
<text x="191.8" y="88.6">CONN_CK-</text>
<text x="191.8" y="86">CONN_CK+</text>
</g>
</svg>
